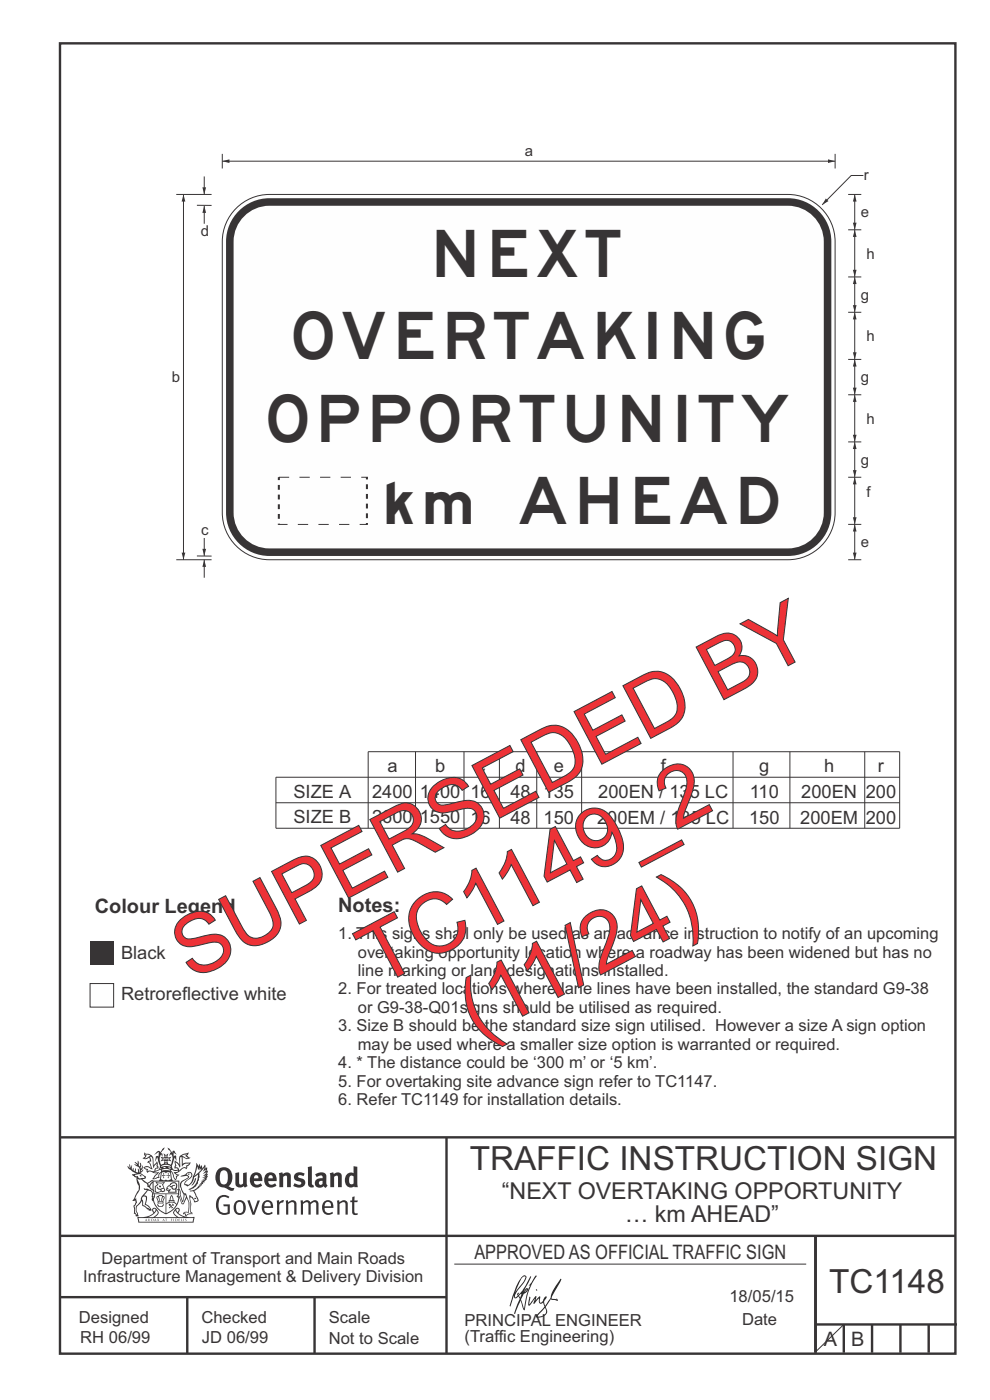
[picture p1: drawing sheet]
<svg xmlns="http://www.w3.org/2000/svg" width="210mm" height="297mm" viewBox="0 0 210 297" stroke-linecap="round" stroke-linejoin="round" font-family="sans-serif">
<g fill="none" stroke="#373435" stroke-width=".51">
<path d="M12.7 9.2h190v278h-190zM12.7 241.3h190M94.7 241.4v45.8M12.7 275.2h82M12.7 262.2h190.1M39.7 275.2v12M66.7 275.2v12M173 262.2v24.8M173 281h30M179 281v6M185 281v6M191 281v6"/>
<path d="M197 281v6"/>
</g>
<g fill="#373435">
<path d="M47 248.5a2.55 2.55 0 0 0 0 2.7l.3 .1a.81 .81 0 0 0 1-.9v-.6a1.04 1.04 0 0 0-1.1-1.5zM46.3 248.1a1.82 1.82 0 0 1 2.1-.2 1.82 1.82 0 0 1 .9 1.9 2.29 2.29 0 0 1-.8 1.9l.7 .3h.5l-.2 .6a2.87 2.87 0 0 1-2-.7 2.12 2.12 0 0 1-1.6-3.1z" fill-rule="evenodd"/>
<path d="M49.9 248.9l.8-.2v2a.46 .46 0 0 0 .3 .6 .46 .46 0 0 0 .6-.3v-2.1l.7-.2v2.4l.2 .5-.5 .4-.3-.3a1.02 1.02 0 0 1-1.2 .2 1.02 1.02 0 0 1-.6-1.1z" fill-rule="evenodd"/>
<path d="M54 249.5l-.1 .5h.9a.49 .49 0 0 0-.2-.6 .49 .49 0 0 0-.6 .1zM53.4 249.1a1.34 1.34 0 0 1 1.6-.2 1.34 1.34 0 0 1 .7 1.5v.2h-1.8a.77 .77 0 0 0 .5 .8 .77 .77 0 0 0 .9-.4l.3 .5a1.59 1.59 0 0 1-2 .2 1.59 1.59 0 0 1-.5-2z" fill-rule="evenodd"/>
<path d="M57.1 249.5l-.2 .5h1a.49 .49 0 0 0-.2-.6 .49 .49 0 0 0-.6 .1zM56.4 249.1a1.34 1.34 0 0 1 1.6-.2 1.34 1.34 0 0 1 .7 1.5v.2h-1.8a.77 .77 0 0 0 .5 .8 .77 .77 0 0 0 .9-.4l.4 .5a1.59 1.59 0 0 1-2.1 .2 1.59 1.59 0 0 1-.5-2z" fill-rule="evenodd"/>
<path d="M59.2 248.9l.7-.2 .1 .4a.95 .95 0 0 1 1-.3 .95 .95 0 0 1 .7 .8v2.3h-.8v-2.3a.46 .46 0 0 0-.8 .1v2.2h-.8z" fill-rule="evenodd"/>
<path d="M62.6 249.1a1.75 1.75 0 0 1 2-.1l-.2 .5-.6-.2a.43 .43 0 0 0-.6 .3l.4 .3a1.04 1.04 0 0 1 1.2 1.1 1.04 1.04 0 0 1-1.4 1l-1.2-.4 .3-.6 1 .4 .4-.4a.88 .88 0 0 0-1-.5l-.4-.2-.1-.4z" fill-rule="evenodd"/>
<path d="M65.3 247.6l.8-.2 .1 3.8 .3 .2 .1 .5a.88 .88 0 0 1-1-.1 .88 .88 0 0 1-.3-1z" fill-rule="evenodd"/>
<path d="M67.8 250.6a.43 .43 0 0 0-.1 .7 .43 .43 0 0 0 .7-.1v-.7zM66.8 249.2a1.7 1.7 0 0 1 2.4 .1v1.8l.3 .4-.4 .5-.5-.3a1.03 1.03 0 0 1-1.7-.2 1.03 1.03 0 0 1 .8-1.5h.7v-.4a.8 .8 0 0 0-1.2 .1z" fill-rule="evenodd"/>
<path d="M70 248.9l.7-.2 .1 .4a.95 .95 0 0 1 1-.3 .95 .95 0 0 1 .7 .8v2.3h-.8v-2.3a.46 .46 0 0 0-.8 .1v2.2h-.8z" fill-rule="evenodd"/>
<path d="M74.3 249.5a1.48 1.48 0 0 0 0 1.7h.5l.2-.1v-1.5l-.3-.2zM75 247.4l.8 .1 .1 4.4h-.7l-.1-.2a1.26 1.26 0 0 1-1.4 0 1.26 1.26 0 0 1-.5-1.3 1.29 1.29 0 0 1 .4-1.3 1.29 1.29 0 0 1 1.4-.2z" fill-rule="evenodd"/>
<path d="M46.4 253.9a1.72 1.72 0 0 1 2.3 0l-.3 .3a1.24 1.24 0 0 0-1.4-.2 1.24 1.24 0 0 0-.6 1.4 1.49 1.49 0 0 0 1.2 2l.7-.2v-1.3h-.8l-.1-.4h1.4v1.9a1.93 1.93 0 0 1-2.3 0 1.93 1.93 0 0 1-.7-2.2l.2-.7z" fill-rule="evenodd"/>
<path d="M50.4 255.1a1.65 1.65 0 0 0 .2 2.2 .99 .99 0 0 0 1-1.4 .78 .78 0 0 0-.4-.8 .78 .78 0 0 0-.8 0zM50 254.9a1.33 1.33 0 0 1 1.6-.1 1.33 1.33 0 0 1 .5 1.4 1.31 1.31 0 0 1-1.3 1.6 1.31 1.31 0 0 1-1.2-1.6v-.6z" fill-rule="evenodd"/>
<path d="M52.5 254.7l.5-.1 .8 2.6 .8-2.5h.5l-1.1 3h-.5z" fill-rule="evenodd"/>
<path d="M56.3 255.2l-.2 .7h1.3a.7 .7 0 0 0-.3-.8 .7 .7 0 0 0-.8 .1zM55.9 255a1.22 1.22 0 0 1 1.5-.2 1.22 1.22 0 0 1 .5 1.5h-1.8a.93 .93 0 0 0 .5 1 .93 .93 0 0 0 1.1-.2l.2 .3a1.43 1.43 0 0 1-1.8 .1 1.43 1.43 0 0 1-.6-1.7z" fill-rule="evenodd"/>
<path d="M58.7 254.7l.4-.1 .1 .5 .4-.4 .6-.1-.1 .6a.66 .66 0 0 0-.9 .6v1.9h-.4z" fill-rule="evenodd"/>
<path d="M60.6 254.8l.4-.2 .1 .5a.94 .94 0 0 1 1-.5 .94 .94 0 0 1 .8 .8v2.3h-.5l-.1-2.5a.81 .81 0 0 0-1.2 .3v2.2h-.4z" fill-rule="evenodd"/>
<path d="M63.7 254.7l.5-.1 .1 .5 .4-.3a.78 .78 0 0 1 1.2 .3 .9 .9 0 0 1 .9-.5 .9 .9 0 0 1 .8 .8v2.3h-.5l-.1-2.5a.67 .67 0 0 0-1.1 .3v2.2h-.5v-2.4l-.4-.2-.7 .4v2.2h-.5z" fill-rule="evenodd"/>
<path d="M69.1 255.2l-.2 .7h1.3a.7 .7 0 0 0-.3-.8 .7 .7 0 0 0-.8 .1zM68.7 255a1.22 1.22 0 0 1 1.5-.2 1.22 1.22 0 0 1 .5 1.5h-1.8a.93 .93 0 0 0 .4 1 .93 .93 0 0 0 1.2-.2l.2 .3a1.44 1.44 0 0 1-1.8 .1 1.44 1.44 0 0 1-.6-1.7z" fill-rule="evenodd"/>
<path d="M71.5 254.8l.4-.2 .1 .5a.94 .94 0 0 1 1-.5 .94 .94 0 0 1 .8 .8v2.3h-.5l-.1-2.5a.81 .81 0 0 0-1.2 .3v2.2h-.4z" fill-rule="evenodd"/>
<path d="M74.7 253.9l.5-.1v.9h.7l-.1 .4h-.6v2.1l.1 .2h.5l.1 .3a.75 .75 0 0 1-1.2-.6v-2h-.4v-.4h.4z" fill-rule="evenodd"/>
<path d="M30.8 244.9l1.1 .3-.9 .5h-.4l.6-.5zM31.8 245.5l.2-.1a2.44 2.44 0 0 1 .5 1.9l.1 .5 .6-1-.1 .6 .3 .3a.57 .57 0 0 0-.6 .8l-1-.2-.5 .2 .2-.5-.8-.3 .7-.1 .9 .5 .1-.1-.6-1.3-.2-.1 .5-.1zM30.7 244.4l-.1 .5 .2 .4-.6 .4a1.04 1.04 0 0 0 1.4-.1l.2 .6-.3 .1-.2 .4a.94 .94 0 0 1 .8 1.1l-.2-.1a1.16 1.16 0 0 0-1.5-.1l.3 .4 .4 .2 .1 .5 .2 .1 .1-.2a.94 .94 0 0 1 1.1 .3h.8l-1.2 1.2a1.13 1.13 0 0 0 1.2-.2l.4-.1v-.4l.4-.7a.83 .83 0 0 0-.6 1h-.3l-.7 .3 1.1-1.4-.5 .2-.5-.1 1.3-.5-.1-.2-.9 .4v-.3l.2-.2 .3 .1 .1-.3-.2-.4 .1-.6-.2-.3-.7 .9v-.7a1.42 1.42 0 0 0-1.6-1.8z" fill-rule="evenodd"/>
<path d="M38.5 245.3l.5-.3 .7-.1-.6 .3 .8 .5h-.3zM38.3 245.5h.2l.1 2a1.69 1.69 0 0 1 1.6-.7l-.8 .5 .1 .5a1.1 1.1 0 0 0-1.5 .6l-.1-.5-.2-.2h-.5l.3-.4-.3-.7a1.42 1.42 0 0 1 .9 1.1l.2-.1zM37.1 246.2l.1 1-.2 .3 .1 .5 .5-.1 .2 .2a.96 .96 0 0 1-1.2-.1l-.1 .1a1.06 1.06 0 0 0 1.3 .2v.1a.72 .72 0 0 1-.9 .2l.2 .5 .6 .2-.4 .2-.1 .7-.2-.4-.4-1.1-.4-.4 .4 .9a1.54 1.54 0 0 0 .7 1.2l.2-.3a.58 .58 0 0 1 .4-.7l.2-.2h-.3l-.5-.3 .9-.5a.93 .93 0 0 1 1.2-.5v.2l.2-.2 .1-.5a.99 .99 0 0 0 .7-.8l-1.3 .1-.3 .2-.1-1.4 .9 .4 .9-.3h-.4l-.5-.4 .4-.7-.6 .2a1.46 1.46 0 0 0-1.4 2.1l.1 .4-.3-.4z" fill-rule="evenodd"/>
<path d="M35.6 248.9l.2 .1-.1 .3 .4 .1-.4 .1v.5l-.1-.6h-.3l.3-.1z" fill-rule="evenodd"/>
<path d="M34.6 248.9l.2 .1v.3l.3 .1h-.3l-.1 .6v-.5l-.4-.1 .4-.1z" fill-rule="evenodd"/>
<path d="M34.3 248.8a.57 .57 0 0 1 .9 .2 .57 .57 0 0 1 .9-.2l.2 1.4h-.2a.57 .57 0 0 1-.9 0 .69 .69 0 0 1-1.1 0zM34.2 248.1l-.3 2.1-.1 .4h2.9l-.2-.4-.3-2.1h-.2v.3l-.8-.2-.8 .2v-.3z" fill-rule="evenodd"/>
<path d="M34.2 252.4a.3 .3 0 0 0 .6 0 .3 .3 0 0 0-.6 0zM33.3 251l.3 .3-.3 .3a.79 .79 0 0 0 0 1.3l.8-.2-.1-.3a.55 .55 0 0 1-.7-.6h.1l.2 .3 .3 .1 .8-.2-.4-.7 .4-.3-.7 .1zM33 250.7l1.1 .2 .9-.2-.4 .7 .4 1.1a.56 .56 0 0 1-.8 .3l-.2 .1a.73 .73 0 0 1-.9 .1 .73 .73 0 0 1-.3-.9v-.4l.6-.4z" fill-rule="evenodd"/>
<path d="M35.6 251.9l.7-.5a.58 .58 0 0 1 1-.1 .58 .58 0 0 1-.4 .9l-.3-.3a.43 .43 0 0 1 .6-.3v-.1a.57 .57 0 0 0-.8 .2l-.2-.1-.3 .1 .5 .2a.55 .55 0 0 0 .8 .4v.5h-1.3l.4-.3-.2-.2-.6 .1 .2-.2-.2-.1zM35.4 251.8l-.1 .2a.39 .39 0 0 0 .2 .6h.3l-.2 .4h1.9l-.1-.7a.86 .86 0 0 0-.1-1.4 .86 .86 0 0 0-1.3 .4z" fill-rule="evenodd"/>
<path d="M36 254.8h.8v.2h-.8zM36.4 253.8l.2 .8h-.4zM36.4 253.5l-.3 .5-.1 .6h-.2v.4l-.7 .4 .2 .2a1.48 1.48 0 0 1 2.1 .1l.2-.1-.6-.5v-.5h-.2l-.1-.6z" fill-rule="evenodd"/>
<path d="M35.8 255.4l.4 .1 .1 .3 .3-.2-.2-.2a.38 .38 0 0 1 .5 .5l-.2-.2-.3 .3 .4 .2-.4 .2-.1-.4-.4 .4-.1-.2 .4-.3-.1-.1-.2 .1z" fill-rule="evenodd"/>
<path d="M34.5 254h.2v.2l-.2 .6h-.2zM33.6 255.3h.9v.2a.55 .55 0 0 1-.8 .4v-.2l-.2-.1zM33.4 254h.2l.2 .8h-.2zM33.6 255h.8l.1 .1-.8 .1zM33.8 253.7h.5l-.2 1.1h-.1zM33.3 253.8l-.1 .3 .3 1.1a.48 .48 0 0 0-.1 .6 .48 .48 0 0 0 .5 .3l.5-.1a.49 .49 0 0 0 .2-.8l.3-1.1-.1-.3a1.42 1.42 0 0 0-1.5 0z" fill-rule="evenodd"/>
<path d="M33.7 251.5l.4 .1 .1 .3h-.3z" fill-rule="evenodd"/>
<path d="M41.3 250.1l.3-.2-.2 .9-.6 .7h-.2l.5-.7z" fill-rule="evenodd"/>
<path d="M39.7 249l.3-.2 .5 .2a.88 .88 0 0 1-.6 1.1 1.22 1.22 0 0 0-.8 1.3l.5 .2a.72 .72 0 0 0 .9-.4l.5-.8 .2-.6 .8-.6v.3a2.85 2.85 0 0 1-2 2.8l.1 .1a2.13 2.13 0 0 0 1.9-1.5v-.2a2.01 2.01 0 0 0 .3-1.8l1.1-1.3-.4 1 .7-.5-.7 1 .8-.4-.8 .8 .7-.1-.9 .5 .8-.1-.8 .4h.8l-.9 .3 .3 .2h-.4l.2 .3h-.3l.1 .3h-.4l.2 .3h-.2a2.16 2.16 0 0 1-2 1l.1 .2h.4a.76 .76 0 0 1 .7 .7l.5 1.2-.6 .2a1.45 1.45 0 0 0-1.1-1.3l.2 1.8-.1 1.8 .4 .3a1.07 1.07 0 0 0-1.2 .4v-.3l-.5-.2a.87 .87 0 0 1 1.1-.1v-.7a4.4 4.4 0 0 0-.6-3.1v-.3h-.3a2.16 2.16 0 0 1-.7-2.2l.3-.3 1.2-.8a.55 .55 0 0 0-.4-.8zM37.8 252.4a.76 .76 0 0 1 .3 1.1l.6 1.6 .4-1.7 .2 .1a.61 .61 0 0 1-.1 .9l-.3 .9h-.2l-.7-1.6-.3 .1a1.18 1.18 0 0 0 .1-1.4zM41.8 247.5l.2 .8 .3-.6v.6l.4-.5a1.9 1.9 0 0 1-1.1 1.4l-.4 .3zM38.3 249.6l1.3-.1 .2 .1v.3l-.5 .3a1.26 1.26 0 0 0-.9 1.9l.2 .6a1.84 1.84 0 0 1 .1 2.1l-.4-1.3a.96 .96 0 0 0-.4-1.3l-.4 .3a.78 .78 0 0 1 0 1.2l.1 .3h.4l.4 1.1a.38 .38 0 0 0 .2 .4 .38 .38 0 0 0 .4-.1l.6-1.2a2.94 2.94 0 0 1 .4 2.5l-.1 .5-.8-.1-.3 .4v.2l.4-.1 .1 .4 .2 .1a1.02 1.02 0 0 1 1.3-.5v-.4l-.3-.1 .1-1.8-.3-1.3 .1 .1a1.14 1.14 0 0 1 .8 .9 .63 .63 0 0 0 .8-.2 .63 .63 0 0 0-.1-.9l-.7-1.2 .9-.6 .2-.3 .3-.1-.1-.2h.4l-.1-.3h.3l-.1-.3 .5-.1-.2-.2 .6-.4v-.2h-.2l.4-.5-.3 .1 .3-.6-.4 .1 .4-.5v-.3l-.3 .2 .2-.6-.1-.3-.4 .3v-.8l-.6 .8-.2-.7-.2 .4-.3-.7-.1 .6-.5-.8-.1 1.4-.6 1.9a1.81 1.81 0 0 1-1 1.4l-.6-.2a1.75 1.75 0 0 1 1.1-1.2 .75 .75 0 0 0 .1-1.3 .75 .75 0 0 0-1.1 .5z" fill-rule="evenodd"/>
<path d="M41.2 254.1h.3l.2 .3h-.4z" fill-rule="evenodd"/>
<path d="M29.4 258.4h11.6l-.1 .8h-11.4zM31.4 258.2l.4-.1a2.48 2.48 0 0 0 1.4-1.3l.3 .5-.5 .6-.5 .3zM32.5 256.6l.3-.2 .2 .2-.3 .6zM37.2 256.8a2.65 2.65 0 0 0 1.8 1.4h-1.1l-.5-.3-.5-.6zM37.4 256.6l.2-.2 .3 .2-.3 .6zM29.2 258.2l.1 1.2h11.8l.2-1.1-.2-.1a4.1 4.1 0 0 1-3.3-.9l.3-.4-.1-.5a1.06 1.06 0 0 0-1.3 .9l.2 .4 .6 .5h-4.7l.3-.1a.84 .84 0 0 0 .6-.7 .84 .84 0 0 0-.5-.9l-.3-.2-.5 .1-.1 .5 .3 .4a4.2 4.2 0 0 1-3.4 .9z" fill-rule="evenodd"/>
<path d="M31 258.7l.1 .2h-.2zM31 258.6l-.3 .5 .4-.1 .2 .1z" fill-rule="evenodd"/>
<path d="M31.4 258.6h.2v.4a.25 .25 0 0 0 .2-.1 .25 .25 0 0 0-.1-.3h.1a.29 .29 0 0 1 0 .4 .29 .29 0 0 1-.4 0 .29 .29 0 0 1 0-.4z" fill-rule="evenodd"/>
<path d="M32.2 258.6a.22 .22 0 0 1 .3 .2 .22 .22 0 0 1-.3 .2zM32 258.6l.1 .5a.33 .33 0 0 0 .4-.1 .33 .33 0 0 0 0-.4 .33 .33 0 0 0-.5 0z" fill-rule="evenodd"/>
<path d="M32.9 258.7l.1 .2h-.2zM32.9 258.6l-.2 .5 .3-.1 .2 .1z" fill-rule="evenodd"/>
<path d="M33.3 258.6h.2l.1 .2 .2-.2-.2 .2 .2 .3-.3-.2v.2h-.2l.2-.3z" fill-rule="evenodd"/>
<path d="M34.7 258.7l.1 .2h-.2zM34.7 258.6l-.3 .5 .4-.1 .2 .1z" fill-rule="evenodd"/>
<path d="M35 258.6h.5h-.2v.5h-.2l.1-.5z" fill-rule="evenodd"/>
<path d="M36.2 258.6h.3h-.1v.2h.1h-.1v.3h-.2z" fill-rule="evenodd"/>
<path d="M36.7 258.6h.2v.5h-.2z" fill-rule="evenodd"/>
<path d="M37.3 258.6a.22 .22 0 0 1 .3 .2 .22 .22 0 0 1-.3 .2zM37.1 258.6v.5a.33 .33 0 0 0 .5-.1 .33 .33 0 0 0 0-.4 .33 .33 0 0 0-.5 0z" fill-rule="evenodd"/>
<path d="M37.8 258.6h.4h-.2v.2h.1h-.1v.2l.2 .1h-.4z" fill-rule="evenodd"/>
<path d="M38.4 258.6h.2l-.1 .4 .2 .1h-.3z" fill-rule="evenodd"/>
<path d="M38.9 258.6h.2v.5h-.2z" fill-rule="evenodd"/>
<path d="M39.3 258.6h.2l-.1 .1 .2 .2-.2 .2h-.1v-.2l.2 .1z" fill-rule="evenodd"/>
<path d="M34.2 247.4a1.51 1.51 0 0 1 2.1 .2 2.67 2.67 0 0 0-2.1 0zM35.7 247.6l.5 .2v.2l-.4-.1zM34.6 247.7l.5-.1 .1 .2h-.4zM34.1 247.9l.2 .1-.3 .1zM35 246.9l.2-.2 .3 .2zM34.9 245.7h.2v.3h-.2zM35 245.1l.2 .2 .2-.2-.1 .4h-.2zM35.1 246.3h.2l.1 .4-.2-.2-.2 .2zM35.3 245.7h.2v.3h-.2zM34.4 245.7l.3 .1 .1 .2-.4 .1 .2-.2zM35.7 245.8l.3-.1-.2 .2 .2 .2-.4-.1zM32.7 244.9l1-.5-.1 1-.2-.2-.3 .2-.3 1.1 .5-1 .3 .9a1.84 1.84 0 0 1 .2 1.7l.4 .1a2.48 2.48 0 0 1 2.2 .1l.2-.3-.2-.7 .7-1.7 .4 .6-.2-1-.2-.1-.2 .3v-.9l.6 .4-.6-.8-.3 .1-.1 .4-.5-.8-.5-.3 .2 .4 .6 .6-.5 .7 .5-.3a2.06 2.06 0 0 1-.1 2.2l-.5-.2-.2-.6 .2-.1 .7 .2-.4-.5 .4-.5-.7 .2-.2-.2 .2-.7-.5 .4-.5-.4 .2 .7-.2 .2-.7-.2 .4 .5-.4 .5 .8-.2 .1 .1-.2 .6-.5 .2a2.02 2.02 0 0 1 0-2.2l.3 .5-.1-.6-.3-.1 .8-1.3-.4 .4-.5 .7-.2-.3a.8 .8 0 0 0-.8 .5z" fill-rule="evenodd"/>
<path d="M29.2 250.1l.3 .2a.61 .61 0 0 1 .8 .3l.3 .2a.8 .8 0 0 1 .6 1l.4 .1 .6 .5a1 1 0 0 1 .4 1.1l-.1 .7v-.5h-.1a.96 .96 0 0 0-.8-1.3l-.2-.2h-.7l-.1-.1-.1 .1 .1 .3h.6l-1.2 1.4-.2 .9-.4 .6a1.33 1.33 0 0 0-.5 1.8l.2 .5a1.26 1.26 0 0 1-.5-1.4l-.1-.4a1.56 1.56 0 0 0 .4-1.7l-.3 .2 .2-.5a3.2 3.2 0 0 0 .7-3zM30.4 253.9h.4a2.06 2.06 0 0 1-.1 1.6l.7 .5 .4 .4-.6-.1-.8-.6-.1-.9a.51 .51 0 0 1 .1-.9zM28.6 249.3a1.52 1.52 0 0 1 2.1 .6l-1.1 .1-.2-.1-.1-.4-.5 .1zM27.5 247v.8l-.3-.4-.1 .1a3.1 3.1 0 0 0 1.9 1.5l-1 .1 .5 .6 .5 .1 .1 1.1a1.84 1.84 0 0 1-.3 2.5l-.4 .9-.3 .4 .2 .1 .4-.1 .1 .4-.2 .5-.3 .2 .1 1.8 .2-.1 .3 .6h.1l.5-.1-.2-.5a1.3 1.3 0 0 1-.1-1.7l.9-1 .2 1.1 .5 .2 .5 .5 .1-.1 .2 .4 .5-.1a1.85 1.85 0 0 0-1.2-1.4l.1-.2a1.39 1.39 0 0 0 0-1.5l-.5-.1 .5-.5a.66 .66 0 0 1 .9-.4 .66 .66 0 0 1 .3 .9l-.1 .4 .2-.1v.2l-.1 .3 .2 .5 .1-.3a2.24 2.24 0 0 0 .1-2.2 .73 .73 0 0 1-.7-.7 .73 .73 0 0 1 .6-.7v-.2a.94 .94 0 0 0-.9 .8 .48 .48 0 0 1-.1-.5 .48 .48 0 0 1 .5-.3l.5-.3a.51 .51 0 0 0-.8 .2l-.4 .3-1.1-.8 .6-.1 .2-.5-1.2-.7 .5-.4v-.4l-.4 .4v-.2a.69 .69 0 0 0 .2-1v.5l-.2 .2v-1.1l-.3-.2 .1 .6-.1 .2-.4-1.2v.6l-.6-.3 .5 .6-.6-.2 .3 .3a1 1 0 0 1 .7 1.5l-.2-.8v.8l-.5-.2v-.7l-.2 .6-.2-.1-.1-.6-.2 .4-.2-.2 .1-.7-.2 .5z" fill-rule="evenodd"/>
<path d="M29.6 249.5l.2-.2 .3 .3z" fill-rule="evenodd"/>
<path d="M32.4 250.5h5.6v2l-.2-.1v-1.7h-5.2v2.5h5.2v-.8l.1 .2-.1 1.1v-.3h-2.5v4a4.1 4.1 0 0 0 2.6-3.6l.1-.1a4 4 0 0 1-2.8 3.9 4.2 4.2 0 0 1-2.8-4.7l.1 1.3 .1-.2a3.8 3.8 0 0 0 2.5 3.4v-4h-2.5l-.2-.9z" fill-rule="evenodd"/>
<circle cx="40" cy="249.1" r=".17"/>
</g>
<path d="M96.4 268.2h74.6" fill="none" stroke="#373435" stroke-width=".21"/>
<g fill="#252726">
<path d="M111.6 273.7l.2-.2-.5 .7zM110.4 274.5l.3 .1-.3 .8-.3-.5zM110.9 270.9h.5a9.3 9.3 0 0 1-2 3.1l-.1 .3 1-2.5zM110.6 271a14.7 14.7 0 0 0-2.2 4.9l-.3 1.2 .1 .1 .8-2.3a.42 .42 0 0 0 .2 .6 .42 .42 0 0 0 .6-.3l.2-.1 .3 .5-1.2 3.2h.2l1.1-2.9 .6 1.9 .2 .2 .2-.5a13.5 13.5 0 0 1 2-6.2l.5-.5-.2-.2-1.5 2.1 .3-.1a14.9 14.9 0 0 0-1.3 5.1l-.4-1.2a1.39 1.39 0 0 1 .2-1.8l.1-.2a.92 .92 0 0 0 .8-1.2 .75 .75 0 0 0-.7 .7l-.2 .2 1.6-3.4h-.1l-.4 .7a10.5 10.5 0 0 1-2.1 3.3l.1-.5a.32 .32 0 0 0-.3 .2 .32 .32 0 0 0 0 .4l-.5 .4a3.2 3.2 0 0 1 1.1-2.3l.5-.6a2.49 2.49 0 0 0 .7-1.6l-.3-.2z" fill-rule="evenodd"/>
<path d="M115.6 277.5a1.15 1.15 0 0 1 .1 1.3 1.15 1.15 0 0 1-1.2 .5h-.5zM112.3 275.1l-.3 1.7 .3 .2 1.2-1.5-.3 1.1 1.2-1.2a.94 .94 0 0 0 .3 1.2l.5-.3 .3 .9-1.2 1.3a.98 .98 0 0 0-.5 1 1.9 1.9 0 0 0 2.3-1.3l-.1-.2a1.02 1.02 0 0 1 .3-1.4l.5-1 1.5 .3-.2-.4v.2l-1.1-.1v-.3l2-3.6 .1-.2-.1-.2-1.8 2.7a6.6 6.6 0 0 1-1.5 3l-.2-.2a1.01 1.01 0 0 1 .4-1.4l.1-.2-.2-.1-.4 .4-.2 .5-.5 .4-.2-.4 .1-.9-.2-.1-.8 1 .2-1h-.1l-1.4 1.8 .2-1.5v-.1z" fill-rule="evenodd"/>
<path d="M113.7 273.6l.3 .2h-.3z" fill-rule="evenodd"/>
</g>
<path d="M179.1 280.9l-6 5.8" fill="none" stroke="#373435" stroke-width=".21"/>
<path d="M50.5 43.8a10 10 0 0 1 6.7-2.5h109.9a10 10 0 0 1 10.1 10v57.4a10 10 0 0 1-10.1 10.1h-109.9a10 10 0 0 1-10-10.1v-57.4a10 10 0 0 1 3.3-7.5z" fill-rule="evenodd" fill="#fefefe" stroke="#373435" stroke-width=".21"/>
<path d="M47.2 34.2h130" fill="none" stroke="#373435" stroke-width=".21"/>
<g fill="#373435">
<path d="M175.6 33.8l1.6 .4-1.6 .4z"/>
<path d="M47.2 34.2l1.5-.4v.8z"/>
</g>
<path d="M47.2 32.6v3.1" fill="none" stroke="#373435" stroke-width=".21"/>
<path d="M50.7 44.8a9.2 9.2 0 0 1 6.4-2.7h110.1a9.2 9.2 0 0 1 9.1 9.2v57.5a9.2 9.2 0 0 1-9.1 9.2h-110.1a9.2 9.2 0 0 1-9.1-9.2v-57.5a9.2 9.2 0 0 1 2.7-6.5z" fill-rule="evenodd" fill="#373435"/>
<path d="M52.2 45.5a7.6 7.6 0 0 1 4.9-1.8h110.1a7.6 7.6 0 0 1 7.5 7.6v57.5a7.6 7.6 0 0 1-7.5 7.6h-110.1a7.6 7.6 0 0 1-7.5-7.6v-57.5a7.6 7.6 0 0 1 2.6-5.8z" fill-rule="evenodd" fill="#fefefe"/>
<path d="M59.2 101.3h18.6v10h-18.6z" fill="none" stroke="#373435" stroke-width=".3" stroke-dasharray="1.5 1.5" stroke-linecap="butt"/>
<path d="M177.2 32.6v3.1M181.3 111.3v7.5" fill="none" stroke="#373435" stroke-width=".21"/>
<g fill="#373435">
<path d="M181.3 111.3l.4 1.5h-.8z"/>
<path d="M180.9 117.2h.8l-.4 1.6z"/>
</g>
<path d="M183.2 37.2h-2.6l-6.2 6.3M179.9 118.8h2.8" fill="none" stroke="#373435" stroke-width=".21"/>
<path d="M175.2 42.1l.5 .6-1.3 .8z" fill="#373435"/>
<path d="M38.9 41.3v77.5M37.4 118.8h7.5M41.8 118h3.1" fill="none" stroke="#373435" stroke-width=".21"/>
<g fill="#373435">
<path d="M38.9 41.3l.4 1.5h-.8z"/>
<path d="M38.5 117.2h.8l-.4 1.6z"/>
</g>
<path d="M179.9 111.3h2.8M181.3 101.3v10" fill="none" stroke="#373435" stroke-width=".21"/>
<g fill="#373435">
<path d="M181.3 101.3l.4 1.5h-.8z"/>
<path d="M180.9 109.7h.8l-.4 1.6z"/>
</g>
<path d="M181.3 93.8v7.5M179.9 101.3h2.8" fill="none" stroke="#373435" stroke-width=".21"/>
<g fill="#373435">
<path d="M181.3 93.8l.4 1.5h-.8z"/>
<path d="M180.9 99.7h.8l-.4 1.6z"/>
</g>
<path d="M179.9 93.8h2.8M181.3 83.8v10" fill="none" stroke="#373435" stroke-width=".21"/>
<g fill="#373435">
<path d="M181.3 83.8l.4 1.5h-.8z"/>
<path d="M180.9 92.2h.8l-.4 1.6z"/>
</g>
<path d="M181.3 76.3v7.5M179.9 83.8h2.8" fill="none" stroke="#373435" stroke-width=".21"/>
<g fill="#373435">
<path d="M181.3 76.3l.4 1.5h-.8z"/>
<path d="M180.9 82.2h.8l-.4 1.6z"/>
</g>
<path d="M179.9 76.3h2.8M181.3 66.3v10" fill="none" stroke="#373435" stroke-width=".21"/>
<g fill="#373435">
<path d="M181.3 66.3l.4 1.5h-.8z"/>
<path d="M180.9 74.7h.8l-.4 1.6z"/>
</g>
<path d="M179.9 66.3h2.8M43.3 114.1v3.9" fill="none" stroke="#373435" stroke-width=".21"/>
<path d="M42.9 116.4h.8l-.4 1.6z" fill="#373435"/>
<path d="M43.3 118.8v3.8" fill="none" stroke="#373435" stroke-width=".21"/>
<path d="M43.3 118.8l.4 1.5h-.8z" fill="#373435"/>
<path d="M43.3 37.4v3.9M41.8 43.6h3.1" fill="none" stroke="#373435" stroke-width=".21"/>
<path d="M42.9 39.7h.8l-.4 1.6z" fill="#373435"/>
<path d="M43.3 43.7v3.8" fill="none" stroke="#373435" stroke-width=".21"/>
<path d="M43.3 43.7l.4 1.5h-.8z" fill="#373435"/>
<path d="M37.4 41.3h7.5M181.3 58.8v7.5" fill="none" stroke="#373435" stroke-width=".21"/>
<g fill="#373435">
<path d="M181.3 58.8l.4 1.5h-.8z"/>
<path d="M180.9 64.7h.8l-.4 1.6z"/>
</g>
<path d="M179.9 58.8h2.8M181.3 48.8v10" fill="none" stroke="#373435" stroke-width=".21"/>
<g fill="#373435">
<path d="M181.3 48.8l.4 1.5h-.8z"/>
<path d="M180.9 57.2h.8l-.4 1.6z"/>
</g>
<path d="M179.9 48.8h2.8M181.3 41.3v7.5" fill="none" stroke="#373435" stroke-width=".21"/>
<g fill="#373435">
<path d="M181.3 41.3l.4 1.5h-.8z"/>
<path d="M180.9 47.2h.8l-.4 1.6z"/>
</g>
<path d="M179.9 41.3h2.8M88.1 159.5v16.2M98.4 159.5v16.2M105.9 159.5v16.2M113.9 159.5v16.2M123.4 159.5v16.2M155.5 159.5v16.2M167.6 159.5v16.2M183.4 159.5v16.2M58.5 170.3h132.3M78.1 175.7v-16.2h112.7v16.2M190.8 164.9h-132.3v10.8h132.3" fill="none" stroke="#373435" stroke-width=".21"/>
<path d="M19.1 208.7h5v5h-5z" fill-rule="evenodd" fill="#fefefe" stroke="#373435" stroke-width=".21"/>
<path d="M19.1 199.7h5v5h-5z" fill-rule="evenodd" fill="#373435"/>
<g font-size="17.6" fill="#ed3237">
<text x="40.6" y="208.1" transform="rotate(-28 40.6 208.1)">SUPERSEDED BY</text>
<text x="80.3" y="209.5" transform="rotate(-28 80.3 209.5)">TC1149_2</text>
<text x="101.2" y="220.7" transform="rotate(-28 101.2 220.7)">(11/24)</text>
</g>
<g font-size="10" fill="#373435">
<text x="92.7" y="58.8">NEXT</text>
<text x="62.3" y="76.3">OVERTAKING</text>
<text x="57" y="93.8">OPPORTUNITY</text>
<text x="110.2" y="111.3">AHEAD</text>
</g>
<g font-size="7.1" fill="#373435">
<text x="99.6" y="248.2">TRAFFIC INSTRUCTION SIGN</text>
<text x="175.9" y="274.3">TC1148</text>
</g>
<text font-size="6.8" fill="#373435" x="82" y="111.3">km</text>
<g font-size="4.9" fill="#373435">
<text x="106.4" y="254.4">“NEXT OVERTAKING OPPORTUNITY</text>
<text x="132.6" y="259.2">… km AHEAD”</text>
</g>
<g font-size="4.2" fill="#373435">
<text x="20.1" y="193.7">Colour Legend</text>
<text x="71.8" y="193.5">Notes:</text>
<text x="100.6" y="267.2">APPROVED AS OFFICIAL TRAFFIC SIGN</text>
<text x="174.7" y="285.6">A</text>
<text x="180.5" y="285.6">B</text>
</g>
<g font-size="3.9" fill="#373435">
<text x="82.2" y="163.9">a</text>
<text x="92.3" y="163.9">b</text>
<text x="101" y="163.9">c</text>
<text x="109.3" y="163.9">d</text>
<text x="117.5" y="163.9">e</text>
<text x="140.2" y="163.9">f</text>
<text x="161.1" y="163.9">g</text>
<text x="174.8" y="163.9">h</text>
<text x="186.2" y="163.9">r</text>
<text x="62.2" y="169.2">SIZE A</text>
<text x="78.9" y="169.3">2400</text>
<text x="89" y="169.3">1400</text>
<text x="99.8" y="169.3">16</text>
<text x="108.3" y="169.3">48</text>
<text x="115.3" y="169.3">135</text>
<text x="126.9" y="169.3">200EN / 135 LC</text>
<text x="159.1" y="169.3">110</text>
<text x="170" y="169.3">200EN</text>
<text x="183.7" y="169.3">200</text>
<text x="62.2" y="174.6">SIZE B</text>
<text x="78.9" y="174.7">2600</text>
<text x="89" y="174.7">1550</text>
<text x="99.8" y="174.7">16</text>
<text x="108.3" y="174.7">48</text>
<text x="115.3" y="174.7">150</text>
<text x="126.7" y="174.7">200EM / 135 LC</text>
<text x="158.9" y="174.7">150</text>
<text x="169.7" y="174.7">200EM</text>
<text x="183.7" y="174.7">200</text>
<text x="25.7" y="203.4">Black</text>
<text x="25.7" y="212.2">Retroreflective white</text>
</g>
<g font-size="3.5" fill="#373435">
<text x="71.8" y="199.3">1. This signs shall only be used as an advance instruction to notify of an upcoming</text>
<text x="75.9" y="203.2">overtaking opportunity location where a roadway has been widened but has no</text>
<text x="75.9" y="207.1">line marking or lane designations installed.</text>
<text x="71.8" y="211">2. For treated locations where lane lines have been installed, the standard G9-38</text>
<text x="75.9" y="214.9">or G9-38-Q01signs should be utilised as required.</text>
<text x="71.8" y="218.8">3. Size B should be the standard size sign utilised. However a size A sign option</text>
<text x="71.8" y="226.6">4. * The distance could be ‘300 m’ or ‘5 km’.</text>
<text x="75.9" y="222.7">may be used where a smaller size option is warranted or required.</text>
<text x="71.8" y="230.5">5. For overtaking site advance sign refer to TC1147.</text>
<text x="71.8" y="234.5">6. Refer TC1149 for installation details.</text>
<text x="21.6" y="268.1">Department of Transport and Main Roads</text>
<text x="17.7" y="272">Infrastructure Management &amp; Delivery Division</text>
<text x="16.7" y="280.6">Designed</text>
<text x="42.7" y="280.6">Checked</text>
<text x="69.7" y="280.6">Scale</text>
<text x="98.5" y="281.4">PRINCIPAL ENGINEER</text>
<text x="154.7" y="276.2">18/05/15</text>
<text x="157.4" y="281.2">Date</text>
<text x="17" y="284.8">RH 06/99</text>
<text x="42.8" y="284.8">JD 06/99</text>
<text x="69.7" y="285.2">Not to Scale</text>
<text x="98.5" y="284.8">(Traffic Engineering)</text>
</g>
<g font-size="3.2" fill="#373435">
<text x="111.3" y="33.1">a</text>
<text x="183.3" y="38.3">r</text>
<text x="182.6" y="46.1">e</text>
<text x="42.6" y="50.2">d</text>
<text x="183.8" y="54.9">h</text>
<text x="182.6" y="63.6">g</text>
<text x="183.8" y="72.4">h</text>
<text x="36.4" y="81.1">b</text>
<text x="182.6" y="81.1">g</text>
<text x="183.8" y="89.9">h</text>
<text x="182.6" y="98.6">g</text>
<text x="183.8" y="105.5">f</text>
<text x="42.7" y="113.5">c</text>
<text x="182.6" y="116.1">e</text>
</g>
</svg>
